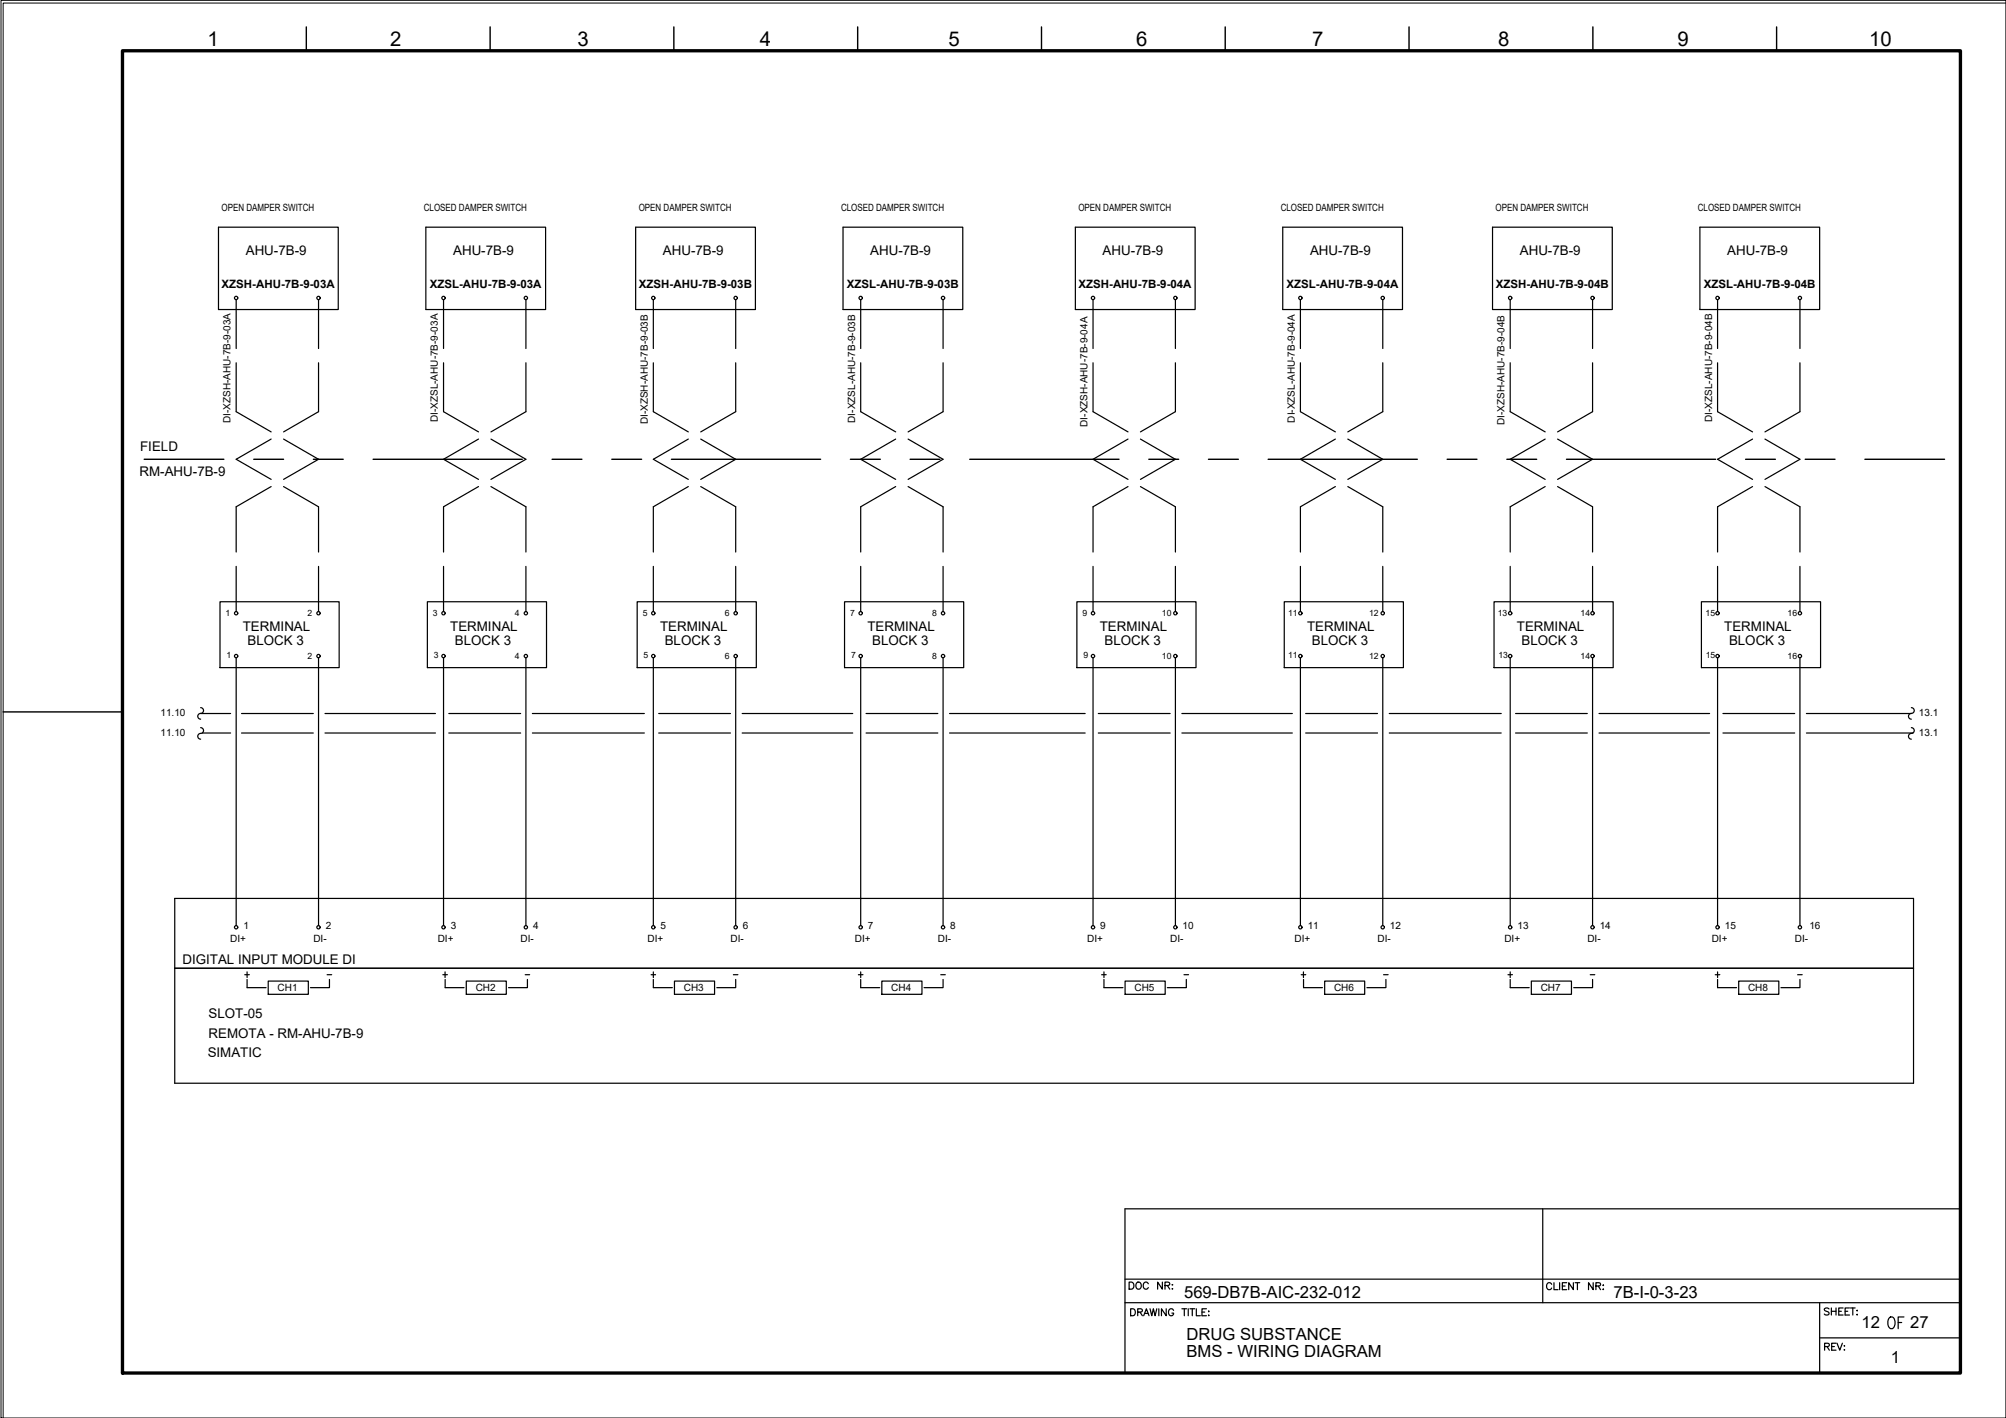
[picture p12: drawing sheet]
<svg xmlns="http://www.w3.org/2000/svg" width="420mm" height="297mm" viewBox="0 0 420 297" stroke-linecap="round" stroke-linejoin="round" font-family="sans-serif">
<!-- layer: G-TTLB-TTLB -->
<path d="M25.7 10.6h384.9v277h-384.9z" fill="none" stroke="#000" stroke-width=".7"/>
<!-- layer: G-TTLB-OTLN -->
<path d="M420.1 .6h-419.4v296.4" fill="none" stroke="#000" stroke-width=".21"/>
<!-- layer: G-TTLB-INDX -->
<path d="M64.2 5.6v5M102.7 5.6v5M141.1 5.6v5M179.6 5.6v5M218.1 5.6v5M256.6 5.6v5M295.1 5.6v5M333.6 5.6v5M372.1 5.6v5M.7 149.1h25" fill="none" stroke="#000" stroke-width=".3"/>
<!-- layer: LGSP IA4$0$LG_PLOT -->
<path d="M323.1 253.2v19.7M235.6 268h175M235.6 272.9h175M381.1 272.9v14.7M235.6 287.6h175M381.1 280.3h29.5" fill="none" stroke="#000" stroke-width=".25"/>
<!-- layer: LG_PLOT -->
<g fill="none" stroke="#000" stroke-width=".25">
<path d="M410.6 253.2h-175v34.4M236.8 274.2h.5a.78 .78 0 0 1 .5 .7 .78 .78 0 0 1-.5 .7h-.5zM238.3 274.9l.8-.1 .2-.2-.1-.3-.9-.1v1.4M238.8 274.9l.5 .7M239.5 275.6l.6-1.4 .6 1.4M239.8 275.1h.7M240.9 274.2l.3 1.4 .4-1.4 .3 1.4 .4-1.4M242.7 274.2v1.4M244.3 274.2v1.4l-1-1.4v1.4M245.8 274.5a.55 .55 0 0 0-.6-.3 .55 .55 0 0 0-.4 .5v.4a.53 .53 0 0 0 .5 .5 .53 .53 0 0 0 .5-.5h-.4M247.5 274.2h1M248.1 274.2v1.4"/>
<path d="M248.9 274.2v1.4M249.2 274.2h1M249.7 274.2v1.4M250.6 274.2v1.4h.8M251.8 274.9h.5M252.7 274.2h-.9v1.4h.9M253.1 275.6h.1zM253.2 274.6v.2zM325 269a.55 .55 0 0 0-.6-.3 .55 .55 0 0 0-.5 .5v.4a.55 .55 0 0 0 .5 .6 .55 .55 0 0 0 .6-.4M325.5 268.7v1.5h.8M326.7 268.7v1.5M327.2 269.4h.6"/>
<path d="M328.1 268.7h-.9v1.5h.9M329.5 268.7v1.5l-.9-1.5v1.5M329.9 268.7h1M330.4 268.7v1.5M333.7 268.7v1.5l-1-1.5v1.5M334.3 269.4l.8-.1 .1-.5-.9-.1v1.5M334.8 269.4l.4 .8M335.7 269.2h.2zM335.7 270.1h.2zM383.1 274.2a.56 .56 0 0 0-.5-.2 .56 .56 0 0 0-.5 .3l1 .7v.3l-.4 .2-.6-.2M383.6 274v1.5M383.6 274.7h1"/>
<path d="M384.6 274v1.5M385.1 274.7h.6M386 274h-.9v1.5h.9M386.5 274.7h.5M387.4 274h-.9v1.5h.9M387.6 274h1M388.1 274v1.5M389 274.5v.1zM389 275.3v.2zM382.2 282.1l.8-.1 .2-.2-.1-.3-.9-.1v1.4M382.7 282.1l.5 .7M383.6 282.1h.6"/>
<path d="M384.6 281.4h-1v1.4h1M384.8 281.4l.5 1.4 .6-1.4M386.2 281.9h.2zM386.2 282.8h.2z"/>
</g>
<!-- layer: I_LIMIT_LINE -->
<g fill="none" stroke="#000" stroke-width=".3">
<path d="M30.2 96.2h16.7M53.1 96.2h6.3M65.6 96.2h6.3M78.1 96.2h31.3M115.6 96.2h6.3M128.1 96.2h6.3M140.6 96.2h31.3M178.1 96.2h6.3M190.6 96.2h6.3M203.1 96.2h31.3M240.6 96.2h6.3M253.1 96.2h6.3"/>
<path d="M265.6 96.2h31.3M303.1 96.2h6.3M315.6 96.2h6.3M328.1 96.2h31.2M365.6 96.2h6.3M378.1 96.2h6.2M390.6 96.2h16.7"/>
</g>
<!-- layer: 0 -->
<g fill="none" stroke="#000" stroke-width=".25">
<path d="M42 149.5h6.3M42.4 153.6h5.9M50.6 149.5h15M50.6 153.6h15M68.1 149.5h23.1M68.1 153.6h23.1M94 149.5h15.1M94 153.6h15.1M111.5 149.5h23.5M111.5 153.6h23.5M138 149.5h15M138 153.6h15"/>
<path d="M155.4 149.5h23.2M155.4 153.6h23.2M181.4 149.5h15M181.4 153.6h15M198.9 149.5h28.4M198.9 153.6h28.4M230 149.5h15.1M230 153.6h15.1M247.5 149.5h23.2M247.5 153.6h23.2M273.5 149.5h15M273.5 153.6h15"/>
<path d="M291 149.5h23.4M291 153.6h23.4M317.4 149.5h15.1M317.4 153.6h15.1M334.9 149.5h23.2M334.9 153.6h23.2M360.9 149.5h15M360.9 153.6h15M378.4 149.5h21.9M378.4 153.6h22.3M400.8 188.2v38.7"/>
</g>
<!-- layer: I_DATA -->
<g fill="none" stroke="#000" stroke-width=".25">
<path d="M45.8 47.6h25v17.2h-25zM89.2 47.6h25.1v17.2h-25.1zM133.1 47.6h25.1v17.2h-25.1zM176.6 47.6h25.1v17.2h-25.1zM225.2 47.6h25.1v17.2h-25.1zM268.7 47.6h25.1v17.2h-25.1zM312.6 47.6h25.1v17.2h-25.1zM356 47.6h25.1v17.2h-25.1zM46.1 126.1h24.9v13.8h-24.9zM89.5 126.1h25v13.8h-25zM133.5 126.1h24.9v13.8h-24.9zM176.9 126.1h24.9v13.8h-24.9z"/>
<path d="M225.6 126.1h24.9v13.8h-24.9zM269 126.1h24.9v13.8h-24.9zM312.9 126.1h25v13.8h-25zM356.4 126.1h24.9v13.8h-24.9zM400.8 188.2h-364.2v38.7h364.2M36.6 202.8h364.2M51.3 204.2h.9M51.8 205.2v1.7h3.9M51.8 203.6v1.2M56.2 205.5h8.4v2.8h-8.4zM69 205.2v1.7h-4M93.2 206.9h4"/>
<path d="M97.7 205.5h8.3v2.8h-8.3zM110.5 205.2v1.7h-4M136.8 206.9h4M141.3 205.5h8.4v2.8h-8.4zM154.1 205.2v1.7h-4M180.3 206.9h4M184.7 205.5h8.4v2.8h-8.4zM197.5 205.2v1.7h-4M230.7 204.2h1M231.2 203.6v1.2M231.2 205.2v1.7h4M235.6 205.5h8.5v2.8h-8.5z"/>
<path d="M248.5 205.2v1.7h-4M272.5 204.2h1M273 203.6v1.2M273 205.2v1.7h4M277.5 205.5h8.3v2.8h-8.3zM290.3 205.2v1.7h-4M315.8 204.2h1M316.3 205.2v1.7h4M316.3 203.6v1.2M320.7 205.5h8.4v2.8h-8.4zM333.6 205.2v1.7h-4M359.3 204.2h.9"/>
<path d="M359.7 205.2v1.7h4M359.7 203.6v1.2M364.2 205.5h8.4v2.8h-8.4zM377 205.2v1.7h-4"/>
<circle cx="49.5" cy="62.4" r=".35"/>
<circle cx="66.7" cy="62.4" r=".35"/>
<circle cx="92.9" cy="62.4" r=".35"/>
<circle cx="110.1" cy="62.4" r=".35"/>
<circle cx="136.8" cy="62.4" r=".35"/>
<circle cx="154.1" cy="62.4" r=".35"/>
<circle cx="180.3" cy="62.4" r=".35"/>
<circle cx="197.5" cy="62.4" r=".35"/>
<circle cx="228.9" cy="62.4" r=".35"/>
<circle cx="246.2" cy="62.4" r=".35"/>
<circle cx="272.4" cy="62.4" r=".35"/>
<circle cx="289.6" cy="62.4" r=".35"/>
<circle cx="316.3" cy="62.4" r=".35"/>
<circle cx="333.6" cy="62.4" r=".35"/>
<circle cx="359.7" cy="62.4" r=".35"/>
<circle cx="377" cy="62.4" r=".35"/>
<circle cx="49.5" cy="128.5" r=".35"/>
<circle cx="49.5" cy="137.4" r=".35"/>
<circle cx="66.7" cy="128.5" r=".35"/>
<circle cx="66.7" cy="137.4" r=".35"/>
<circle cx="92.9" cy="128.5" r=".35"/>
<circle cx="92.9" cy="137.4" r=".35"/>
<circle cx="110.1" cy="137.4" r=".35"/>
<circle cx="110.1" cy="128.5" r=".35"/>
<circle cx="136.8" cy="137.4" r=".35"/>
<circle cx="136.8" cy="128.5" r=".35"/>
<circle cx="154.1" cy="128.5" r=".35"/>
<circle cx="154.1" cy="137.4" r=".35"/>
<circle cx="180.3" cy="128.5" r=".35"/>
<circle cx="180.3" cy="137.4" r=".35"/>
<circle cx="197.5" cy="137.4" r=".35"/>
<circle cx="197.5" cy="128.5" r=".35"/>
<circle cx="228.9" cy="137.4" r=".35"/>
<circle cx="228.9" cy="128.5" r=".35"/>
<circle cx="246.2" cy="128.5" r=".35"/>
<circle cx="246.2" cy="137.4" r=".35"/>
<circle cx="272.4" cy="128.5" r=".35"/>
<circle cx="272.4" cy="137.4" r=".35"/>
<circle cx="289.6" cy="137.4" r=".35"/>
<circle cx="289.6" cy="128.5" r=".35"/>
<circle cx="316.3" cy="128.5" r=".35"/>
<circle cx="316.3" cy="137.4" r=".35"/>
<circle cx="333.6" cy="128.5" r=".35"/>
<circle cx="333.6" cy="137.4" r=".35"/>
<circle cx="359.7" cy="128.5" r=".35"/>
<circle cx="359.7" cy="137.4" r=".35"/>
<circle cx="377" cy="128.5" r=".35"/>
<circle cx="377" cy="137.4" r=".35"/>
<circle cx="49.5" cy="194.2" r=".35"/>
<circle cx="66.7" cy="194.2" r=".35"/>
<circle cx="92.9" cy="194.2" r=".35"/>
<circle cx="110.1" cy="194.2" r=".35"/>
<circle cx="136.8" cy="194.2" r=".35"/>
<circle cx="154.1" cy="194.2" r=".35"/>
<circle cx="180.3" cy="194.2" r=".35"/>
<circle cx="197.5" cy="194.2" r=".35"/>
<circle cx="228.9" cy="194.2" r=".35"/>
<circle cx="246.2" cy="194.2" r=".35"/>
<circle cx="272.4" cy="194.2" r=".35"/>
<circle cx="289.6" cy="194.2" r=".35"/>
<circle cx="316.3" cy="194.2" r=".35"/>
<circle cx="333.6" cy="194.2" r=".35"/>
<circle cx="359.7" cy="194.2" r=".35"/>
<circle cx="377" cy="194.2" r=".35"/>
</g>
<!-- layer: I_TABS -->
<g fill="none" stroke="#000" stroke-width=".25">
<path d="M49.5 62.8v10.2M49.5 76v10.2l7.3 4.3M66.7 62.8v10.2M66.7 76v10.2l-7.3 4.3M92.9 62.8v10.2M92.9 76v10.2l7.3 4.3M110.2 62.8v10.2M110.2 76v10.2l-7.4 4.3M136.8 62.8v10.2M136.8 76v10.2l7.4 4.3M154.1 62.8v10.2M154.1 76v10.2l-7.3 4.3"/>
<path d="M180.3 62.8v10.2M180.3 76v10.2l7.3 4.3M197.5 62.8v10.2M197.5 76v10.2l-7.3 4.3M228.9 62.8v10.2M228.9 76v10.2l7.4 4.3M246.2 62.8v10.2M246.2 76v10.2l-7.3 4.3M272.4 62.8v10.2M272.4 76v10.2l7.3 4.3M289.6 62.8v10.2M289.6 76v10.2l-7.3 4.3"/>
<path d="M316.3 62.8v10.2M316.3 76v10.2l7.3 4.3M333.6 62.8v10.2M333.6 76v10.2l-7.4 4.3M359.7 62.8v10.2M359.7 76v10.2l7.4 4.3M377 62.8v10.2M377 76v10.2l-7.3 4.3M56.8 92l-7.3 4.2 7.3 4.2M59.4 92l7.3 4.2-7.3 4.2M100.2 92l-7.3 4.2 7.3 4.2M102.8 92l7.4 4.2-7.4 4.2"/>
<path d="M144.2 92l-7.4 4.2 7.4 4.2M146.8 92l7.3 4.2-7.3 4.2M187.6 92l-7.3 4.2 7.3 4.2M190.2 92l7.3 4.2-7.3 4.2M236.3 92l-7.4 4.2 7.4 4.2M238.9 92l7.3 4.2-7.3 4.2M279.7 92l-7.3 4.2 7.3 4.2M282.3 92l7.3 4.2-7.3 4.2M323.6 92l-7.3 4.2 7.3 4.2M326.2 92l7.4 4.2-7.4 4.2M367.1 92l-7.4 4.2 7.4 4.2M369.7 92l7.3 4.2-7.3 4.2"/>
<path d="M49.5 118.6v9.5M56.8 101.9l-7.3 4.3v9.4M59.4 101.9l7.3 4.3v9.4M66.7 118.6v9.5M92.9 118.6v9.5M100.2 101.9l-7.3 4.3v9.4M102.8 101.9l7.4 4.3v9.4M110.2 118.6v9.5M136.8 118.6v9.5M144.2 101.9l-7.4 4.3v9.4M146.8 101.9l7.3 4.3v9.4M154.1 118.6v9.5"/>
<path d="M180.3 118.6v9.5M187.6 101.9l-7.3 4.3v9.4M190.2 101.9l7.3 4.3v9.4M197.5 118.6v9.5M228.9 118.6v9.5M236.3 101.9l-7.4 4.3v9.4M238.9 101.9l7.3 4.3v9.4M246.2 118.6v9.5M272.4 118.6v9.5M279.7 101.9l-7.3 4.3v9.4M282.3 101.9l7.3 4.3v9.4M289.6 118.6v9.5"/>
<path d="M316.3 118.6v9.5M323.6 101.9l-7.3 4.3v9.4M326.2 101.9l7.4 4.3v9.4M333.6 118.6v9.5M359.7 118.6v9.5M367.1 101.9l-7.4 4.3v9.4M369.7 101.9l7.3 4.3v9.4M377 118.6v9.5M49.5 137.8v56.1M66.7 137.8v56.1M92.9 137.8v56.1M110.2 137.8v56.1"/>
<path d="M136.8 137.8v56.1M154.1 137.8v56.1M180.3 137.8v56.1M197.5 137.8v56.1M228.9 137.8v56.1M246.2 137.8v56.1M272.4 137.8v56.1M289.6 137.8v56.1M316.3 137.8v56.1M333.6 137.8v56.1M359.7 137.8v56.1M377 137.8v56.1"/>
<path d="M42 148.2a.64 .64 0 0 1 .6 .8 .64 .64 0 0 1-.8 .5 .6 .6 0 0 0-.4 .7 .6 .6 0 0 0 .6 .5M42 152.4a.64 .64 0 0 1 .6 .8 .64 .64 0 0 1-.8 .5 .6 .6 0 0 0-.4 .7 .6 .6 0 0 0 .6 .4M400.3 148.2a.64 .64 0 0 1 .6 .8 .64 .64 0 0 1-.8 .5 .6 .6 0 0 0-.4 .7 .6 .6 0 0 0 .6 .5M400.3 152.4a.64 .64 0 0 1 .6 .8 .64 .64 0 0 1-.8 .5 .6 .6 0 0 0-.4 .7 .6 .6 0 0 0 .6 .4"/>
</g>
<!-- layer: 0 -->
<path d="M.2 .1h419.9v296.9h-419.9z" fill="none" stroke="#000" stroke-width=".21"/>
<text font-size="5.7" x="394.4" y="279.4">OF</text>
<text font-size="4.4" x="235.7" y="271.3">DOC NR:</text>
<g font-size="4.3">
<text x="43.4" y="9.6">1</text>
<text x="81.7" y="9.6">2</text>
<text x="120.9" y="9.6">3</text>
<text x="159.2" y="9.6">4</text>
<text x="198.6" y="9.6">5</text>
<text x="238" y="9.6">6</text>
<text x="274.8" y="9.6">7</text>
<text x="313.8" y="9.6">8</text>
<text x="351.4" y="9.6">9</text>
<text x="391.5" y="9.6">10</text>
</g>
<g font-size="4">
<text x="91.7" y="206">+</text>
<text x="135.5" y="206">+</text>
<text x="178.9" y="206">+</text>
</g>
<g font-size="3.5">
<text x="248" y="271.9">569-DB7B-AIC-232-012</text>
<text x="338" y="272">7B-I-0-3-23</text>
<text x="248.5" y="280.7">DRUG SUBSTANCE</text>
<text x="389.9" y="278.2">12</text>
<text x="400.1" y="278.2">27</text>
<text x="248.5" y="284.3">BMS - WIRING DIAGRAM</text>
<text x="396" y="285.6">1</text>
</g>
<g font-size="2.8">
<text x="51.5" y="53.4">AHU-7B-9</text>
<text x="94.9" y="53.4">AHU-7B-9</text>
<text x="138.9" y="53.4">AHU-7B-9</text>
<text x="182.3" y="53.4">AHU-7B-9</text>
<text x="230.9" y="53.4">AHU-7B-9</text>
<text x="274.4" y="53.4">AHU-7B-9</text>
<text x="318.3" y="53.4">AHU-7B-9</text>
<text x="361.8" y="53.4">AHU-7B-9</text>
<text x="29.4" y="94.5">FIELD</text>
<text x="29.2" y="99.6">RM-AHU-7B-9</text>
<text x="50.9" y="132.2">TERMINAL</text>
<text x="51.9" y="135.1">BLOCK 3</text>
<text x="94.3" y="132.2">TERMINAL</text>
<text x="95.3" y="135.1">BLOCK 3</text>
<text x="138.2" y="132.2">TERMINAL</text>
<text x="139.2" y="135.1">BLOCK 3</text>
<text x="181.7" y="132.2">TERMINAL</text>
<text x="182.7" y="135.1">BLOCK 3</text>
<text x="230.3" y="132.2">TERMINAL</text>
<text x="231.3" y="135.1">BLOCK 3</text>
<text x="273.8" y="132.2">TERMINAL</text>
<text x="274.8" y="135.1">BLOCK 3</text>
<text x="317.7" y="132.2">TERMINAL</text>
<text x="318.7" y="135.1">BLOCK 3</text>
<text x="361.1" y="132.2">TERMINAL</text>
<text x="362.1" y="135.1">BLOCK 3</text>
<text x="38.2" y="201.9">DIGITAL INPUT MODULE DI</text>
<text x="43.7" y="213.3">SLOT-05</text>
<text x="43.5" y="221.3">SIMATIC</text>
<text x="43.7" y="217.5">REMOTA - RM-AHU-7B-9</text>
</g>
<g font-size="2.6">
<text x="67.7" y="205.3">-</text>
<text x="109" y="205.3">-</text>
<text x="152.8" y="205.3">-</text>
<text x="196.1" y="205.3">-</text>
<text x="246.9" y="205.3">-</text>
<text x="288.9" y="205.3">-</text>
<text x="332.3" y="205.3">-</text>
<text x="375.7" y="205.3">-</text>
</g>
<g font-size="2.4">
<text x="46.4" y="60.3">XZSH-AHU-7B-9-03A</text>
<text x="90" y="60.3">XZSL-AHU-7B-9-03A</text>
<text x="133.8" y="60.3">XZSH-AHU-7B-9-03B</text>
<text x="177.4" y="60.3">XZSL-AHU-7B-9-03B</text>
<text x="225.9" y="60.3">XZSH-AHU-7B-9-04A</text>
<text x="269.5" y="60.3">XZSL-AHU-7B-9-04A</text>
<text x="313.3" y="60.3">XZSH-AHU-7B-9-04B</text>
<text x="356.8" y="60.3">XZSL-AHU-7B-9-04B</text>
</g>
<g font-size="2.1">
<text x="46.4" y="44.2">OPEN DAMPER SWITCH</text>
<text x="88.8" y="44.2">CLOSED DAMPER SWITCH</text>
<text x="133.8" y="44.2">OPEN DAMPER SWITCH</text>
<text x="176.1" y="44.2">CLOSED DAMPER SWITCH</text>
<text x="225.9" y="44.2">OPEN DAMPER SWITCH</text>
<text x="268.2" y="44.2">CLOSED DAMPER SWITCH</text>
<text x="313.2" y="44.2">OPEN DAMPER SWITCH</text>
<text x="355.6" y="44.2">CLOSED DAMPER SWITCH</text>
<text x="48.3" y="88.7" transform="rotate(-90 48.3 88.7)">DI-XZSH-AHU-7B-9-03A</text>
<text x="91.7" y="88.4" transform="rotate(-90 91.7 88.4)">DI-XZSL-AHU-7B-9-03A</text>
<text x="135.7" y="88.9" transform="rotate(-90 135.7 88.9)">DI-XZSH-AHU-7B-9-03B</text>
<text x="179.1" y="88.6" transform="rotate(-90 179.1 88.6)">DI-XZSL-AHU-7B-9-03B</text>
<text x="227.8" y="89.4" transform="rotate(-90 227.8 89.4)">DI-XZSH-AHU-7B-9-04A</text>
<text x="271.2" y="88.5" transform="rotate(-90 271.2 88.5)">DI-XZSL-AHU-7B-9-04A</text>
<text x="315.2" y="89.1" transform="rotate(-90 315.2 89.1)">DI-XZSH-AHU-7B-9-04B</text>
<text x="358.6" y="88.4" transform="rotate(-90 358.6 88.4)">DI-XZSL-AHU-7B-9-04B</text>
<text x="33.6" y="150">11.10</text>
<text x="401.9" y="150">13.1</text>
<text x="33.6" y="154.2">11.10</text>
<text x="401.9" y="154.2">13.1</text>
<text x="48.2" y="197.3">DI+</text>
<text x="51" y="194.7">1</text>
<text x="65.6" y="197.3">DI-</text>
<text x="68.2" y="194.7">2</text>
<text x="91.7" y="197.3">DI+</text>
<text x="94.4" y="194.7">3</text>
<text x="109.1" y="197.3">DI-</text>
<text x="111.7" y="194.7">4</text>
<text x="135.6" y="197.3">DI+</text>
<text x="138.4" y="194.7">5</text>
<text x="153" y="197.3">DI-</text>
<text x="155.6" y="194.7">6</text>
<text x="179" y="197.3">DI+</text>
<text x="181.8" y="194.7">7</text>
<text x="196.4" y="197.3">DI-</text>
<text x="199" y="194.7">8</text>
<text x="227.7" y="197.3">DI+</text>
<text x="230.5" y="194.7">9</text>
<text x="245.1" y="197.3">DI-</text>
<text x="247.7" y="194.7">10</text>
<text x="271.1" y="197.3">DI+</text>
<text x="273.9" y="194.7">11</text>
<text x="288.5" y="197.3">DI-</text>
<text x="291.1" y="194.7">12</text>
<text x="315.1" y="197.3">DI+</text>
<text x="317.8" y="194.7">13</text>
<text x="332.5" y="197.3">DI-</text>
<text x="335.1" y="194.7">14</text>
<text x="358.5" y="197.3">DI+</text>
<text x="361.3" y="194.7">15</text>
<text x="375.9" y="197.3">DI-</text>
<text x="379" y="194.7">16</text>
<text x="58.1" y="207.7">CH1</text>
<text x="99.6" y="207.7">CH2</text>
<text x="143.2" y="207.7">CH3</text>
<text x="186.7" y="207.7">CH4</text>
<text x="237.6" y="207.7">CH5</text>
<text x="279.4" y="207.7">CH6</text>
<text x="322.7" y="207.7">CH7</text>
<text x="366.1" y="207.7">CH8</text>
</g>
<g font-size="1.8">
<text x="47.2" y="129">1</text>
<text x="64.4" y="129">2</text>
<text x="90.7" y="129">3</text>
<text x="107.9" y="129">4</text>
<text x="134.6" y="129">5</text>
<text x="151.8" y="129">6</text>
<text x="178.1" y="129">7</text>
<text x="195.2" y="129">8</text>
<text x="226.7" y="129">9</text>
<text x="243.4" y="129">10</text>
<text x="269.8" y="129">11</text>
<text x="286.8" y="129">12</text>
<text x="313.7" y="129">13</text>
<text x="331.1" y="129">14</text>
<text x="357.2" y="129">15</text>
<text x="374.4" y="129">16</text>
<text x="47.4" y="137.9">1</text>
<text x="64.4" y="138">2</text>
<text x="90.8" y="137.9">3</text>
<text x="107.9" y="138">4</text>
<text x="134.8" y="137.9">5</text>
<text x="151.8" y="138">6</text>
<text x="178.2" y="137.9">7</text>
<text x="195.2" y="138">8</text>
<text x="226.9" y="137.9">9</text>
<text x="243.4" y="138">10</text>
<text x="269.8" y="137.9">11</text>
<text x="286.8" y="138">12</text>
<text x="313.8" y="137.9">13</text>
<text x="331.1" y="138">14</text>
<text x="357.3" y="137.9">15</text>
<text x="374.4" y="138">16</text>
</g>
</svg>
